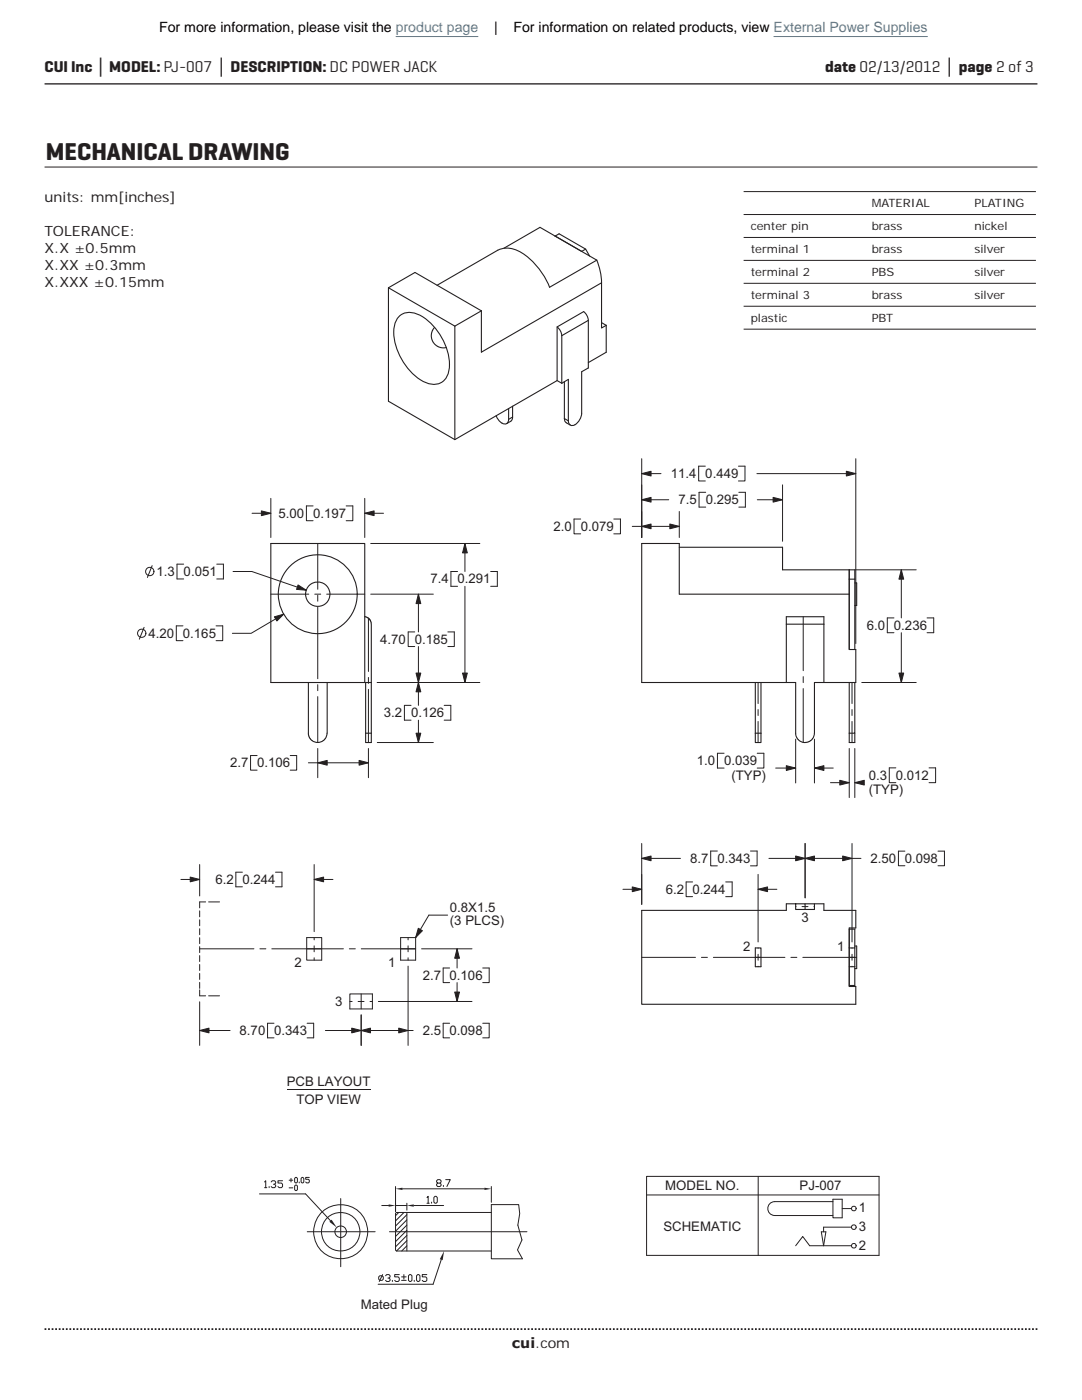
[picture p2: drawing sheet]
<svg xmlns="http://www.w3.org/2000/svg" width="216mm" height="279mm" viewBox="0 0 216 279" stroke-linecap="round" stroke-linejoin="round" font-family="sans-serif">
<path d="M8.9 16.7h198.1" fill="none" stroke="#231f20" stroke-width=".26"/>
<path d="M8.9 265.3h198.1" fill="none" stroke="#231f20" stroke-width=".35" stroke-dasharray=".4 .4 .4 .4 .4 .4" stroke-dashoffset=".7" stroke-linecap="butt"/>
<g fill="none" stroke="#231f20" stroke-width=".2">
<path d="M36.1 175.5h3.7M39.8 172.5v6.3M41 180h-1.2v1.2M41.6 180h2.2M48.4 174.1h-1.3v2.9h1.3M55 174.1h1.3v2.9h-1.3M62.7 172.5v13.4M62.7 175.5h3.7M39.8 189.4h10.9M39.8 197.5v1.2h1.2M39.8 181.8v1.2M39.8 183.6v1.2"/>
<path d="M39.8 185.4v1.1M39.8 187.1v1.2M39.8 188.9v1.2M39.8 190.7v1.2M39.8 192.5v1.2M39.8 194.3v1.2M39.8 196.1v1.2M39.8 199.9v8.7M41.6 198.7h2.2M51.9 189.4h1.1M54.2 189.4h14.3M61.2 187.1h3v4.5h-3z"/>
<path d="M62.7 187.1v.5M62.7 188.8v1.2M62.7 191.1v.5M69.7 189.4h1.2M69.8 198.4h4.5v3h-4.5zM69.8 199.9h.5M71.5 199.9h1.1M72.1 198.4v3M72.1 189.4h10.8M73.8 199.9h.5M75.5 199.9h18.7M79.9 187.1h3v4.5h-3z"/>
<path d="M81.4 192.8v15.8M81.4 187.1v.5M81.4 188.8v1.2M81.4 191.1v.5M84.1 189.4h10.1M89.7 193.2h-1.3v2.9h1.3M91.2 189.4v3.8M91.2 196.1v3.8M96.3 193.2h1.3v2.9h-1.3M39.8 205.7h6.1M54.7 204.2h-1.3v2.9h1.3M61.3 204.2h1.3v2.9h-1.3"/>
<path d="M64.9 205.7h17.5M72.1 202.5v6.1M89.7 204.2h-1.3v2.9h1.3M96.3 204.2h1.3v2.9h-1.3M129 234.8h46.4v15.7h-46.4zM129 238.5h46.4M151.3 234.8v15.7M166.2 239.8h-11.6a1.39 1.39 0 0 0-1.4 1.4 1.39 1.39 0 0 0 1.4 1.4h11.6M166.2 239.3h1.8v3.7h-1.8zM158.8 248.6l1.4-1.8 1.4 1.8h8.3M163.9 245.8h.9l-.5 2.8zM168 241.2h1.9"/>
<path d="M169.9 244.9h-5.6v.9"/>
<circle cx="170.4" cy="244.9" r=".46"/>
<circle cx="170.4" cy="248.6" r=".46"/>
<circle cx="170.4" cy="241.2" r=".46"/>
</g>
<g fill="none" stroke="#231f20" stroke-width=".22">
<path d="M77.5 57.4l5.3-3 13.3 7.6M77.5 57.4v22.7l13.3 7.6M77.5 57.4l13.3 7.7M100.6 49.5l7.2-4.1 11.3 6.5M110.8 47.1h.1M110.8 47.1l.8-.4 5.3 3M116.1 50.2l.8-.5 .8 1.4M116.1 50.2h.1M119.1 51.9l-9.4 5.4a14.3 14.3 0 0 0-6.4-7.3 4.5 4.5 0 0 0-4-.1l-12.1 7M119.1 51.9l.7 2.6 .2 1.9M120 56.4v9.1l1-.6M120 56.4l-23.9 13.9v-8.3"/>
<path d="M79.7 63.1a3.8 3.8 0 0 1 4.7 .1 11.9 11.9 0 0 1 5.2 10.6 3.2 3.2 0 0 1-4.8 2.5 11.8 11.8 0 0 1-6.2-11l.3-.9zM86.7 65.3l-.4 .7-.2 .7v.6l.3 .9 .5 .7 .6 .3 .8 .2h.8M90.8 65.1v22.6M96.1 62l-5.3 3.1M111.2 65.2l.7 1 .2 .8M111.2 76l.9 .5M112.1 67v9.5M112.1 67l5.3-3.1-.2-.7-.5-.8-.2-.2-5.3 3v10.8l-20.4 11.7M112.1 76.5l1.3-.8v8.3M112.6 76.2v7.3M117.4 63.9v9.5l-1.3 .8v8.3a2.44 2.44 0 0 1-2.1 2.4l-.5-.5-.1-.4M120 64.4l1 .5"/>
<path d="M121 64.9v5.4l-3.6 2.1M99 83l.6 1a1.04 1.04 0 0 0 1.8 .1l.1-.4M101.5 81.5v2.2M102.3 83.2l-.2 .7-1 .6M102.3 81.1v2.1l-.8 .5M112.6 83.5l.3 .7 .9 .6M112.6 83.5l.8 .5M128 108.5h7.5v10.1h34v11h1.3v6.6h-8.3v10.4l-.2 .6-.4 .5-1 .4a1.84 1.84 0 0 1-1.8-.7l-.3-.8v-10.4h-30.8zM135.5 109.2h20.6v4.5h14.5v15.9M169.5 115.6h1.1M169.5 118.6v-4.9v15.9M170.6 116.3h.3v4.5h-.3"/>
<path d="M61.5 136.2v10.4l.3 .7 .3 .4a1.88 1.88 0 0 0 2.4 .1l.5-.6 .3-.9M65.3 136.2v10.1M72.8 123.1l.8 .3 .5 .9v11.9M73 136.2v10.1M74.1 136.2h-20.1v-27.7h18.8v27.7M74.1 136.2v10.1M150.7 136.2v10.1M151.8 136.2v10.1M156.9 124.6v11.6M156.9 124.6h7.5M164.4 124.6v-1.5h-7.5v1.5M164.4 124.6v11.6"/>
<path d="M169.5 136.2v10.1M170.6 136.2v10.1h-1.1M73 146.3v1.9h1.1v-1.9M73 146.3h1.1M150.7 146.3h1.1M150.7 146.3v1.9h1.1v-1.9M169.5 146.3v1.9h1.1v-1.9M150.7 191.1v1.8h1.1v-1.8M150.7 191.1h1.1M151.8 191.1v-1.9h-1.1v1.9M158.8 180.4h1.8v1.1h-1.8zM158.8 180.4h-1.9v1.3h-28.9v18.7h42.8v-3.5h-1.3v-11.7h1.3v-3.5h-6.4v-1.3h-1.9"/>
<path d="M160.6 180.4h1.9v1.1h-1.9M169.5 185.4h1.1v3.8M169.5 191.1v1.8h1.1M169.5 191.1h1.1M170.6 189.2h-1.1v1.9M170.6 188.8h.3v4.5h-.3M170.6 191.1v1.8M170.6 189.2v1.9M170.6 192.9v3.8h-1.1"/>
<circle cx="63.4" cy="118.6" r="7.9"/>
<circle cx="63.4" cy="118.6" r="2.44"/>
</g>
<path d="M79.6 205.2l1.8 .5-1.8 .4z" fill="#231f20"/>
<path d="M79.6 205.2l1.8 .5-1.8 .4z" fill="none" stroke="#231f20" stroke-width=".2"/>
<path d="M72.1 205.7l1.8-.5v.9z" fill="#231f20"/>
<path d="M72.1 205.7l1.8-.5v.9z" fill="none" stroke="#231f20" stroke-width=".2"/>
<path d="M62.7 175.5l1.9-.5v1z" fill="#231f20"/>
<path d="M62.7 175.5l1.9-.5v1z" fill="none" stroke="#231f20" stroke-width=".2"/>
<path d="M38 175l1.8 .5-1.8 .5z" fill="#231f20"/>
<path d="M38 175l1.8 .5-1.8 .5z" fill="none" stroke="#231f20" stroke-width=".2"/>
<path d="M70.2 205.2l1.9 .5-1.9 .4z" fill="#231f20"/>
<path d="M70.2 205.2l1.9 .5-1.9 .4z" fill="none" stroke="#231f20" stroke-width=".2"/>
<path d="M39.8 205.7l1.9-.5v.9z" fill="#231f20"/>
<path d="M39.8 205.7l1.9-.5v.9z" fill="none" stroke="#231f20" stroke-width=".2"/>
<path d="M90.7 198h1l-.5 1.9z" fill="#231f20"/>
<path d="M90.7 198h1l-.5 1.9z" fill="none" stroke="#231f20" stroke-width=".2"/>
<path d="M91.2 189.4l.5 1.8h-1z" fill="#231f20"/>
<g fill="none" stroke="#231f20" stroke-width=".2">
<path d="M124.3 177.5h3.7M128 174.5v6M138.2 176h-1.3v2.9h1.3M144.8 176h1.3v2.9h-1.3M151.3 174.5v13.5M151.3 177.5h3.7M160.6 171.3h11.2M160.6 168.3v10.9M170 168.3v19.7M180.6 169.9h-1.3v2.9h1.3M187.2 169.9h1.3v2.9h-1.3M91.2 189.4l.5 1.8h-1z"/>
<path d="M128 191.1h10.8M140 191.1h1.2M142.3 191.1h14.3M151.3 189.2v.1M151.3 190.4v1.2M151.3 192.8v.1M157.8 191.1h1.2M158.8 180.9h.1M160 180.9h1.2M160.2 191.1h10.7M162.4 180.9h.1M170 189.2v.1"/>
<path d="M170 190.4v1.2M170 192.8v.1"/>
</g>
<path d="M126.2 177l1.8 .5-1.8 .5z" fill="#231f20"/>
<path d="M126.2 177l1.8 .5-1.8 .5z" fill="none" stroke="#231f20" stroke-width=".2"/>
<path d="M151.3 177.5l1.9-.5v1z" fill="#231f20"/>
<path d="M151.3 177.5l1.9-.5v1z" fill="none" stroke="#231f20" stroke-width=".2"/>
<path d="M160.6 171.3l1.9-.5v1z" fill="#231f20"/>
<path d="M160.6 171.3l1.9-.5v1z" fill="none" stroke="#231f20" stroke-width=".2"/>
<path d="M168.1 170.8l1.9 .5-1.9 .5z" fill="#231f20"/>
<g fill="none" stroke="#231f20" stroke-width=".2">
<path d="M54 118.6h7.6M62.8 118.6h1.2M63.4 108.5v9.1M63.4 118.8v1.2M65.2 118.6h7.6M74 118.6h12.5M83.5 118.6v7.5M63.4 121.2v14.3M63.4 136.6v1.2M63.4 139v9.2M73.5 123.4v10.6M73.5 135.2v1.2"/>
<path d="M73.5 137.6v10.6M75.3 136.2h11.2M82.8 126.1h-1.4v2.9h1.4M83.5 129v7.2M89.4 126.1h1.2v2.9h-1.2M51.3 150.8h-1.3v2.9h1.3M57.9 150.8h1.3v2.9h-1.3M61.5 152.2h12M63.4 149.4v5.8M73.5 149.4v5.8M168.1 170.8l1.9 .5-1.9 .5z"/>
</g>
<path d="M83 134.3h1l-.5 1.9z" fill="#231f20"/>
<path d="M83 134.3h1l-.5 1.9z" fill="none" stroke="#231f20" stroke-width=".2"/>
<path d="M83.5 118.6l.5 1.9h-1z" fill="#231f20"/>
<path d="M83.5 118.6l.5 1.9h-1z" fill="none" stroke="#231f20" stroke-width=".2"/>
<path d="M63.4 152.2l1.9-.4v.9z" fill="#231f20"/>
<path d="M63.4 152.2l1.9-.4v.9z" fill="none" stroke="#231f20" stroke-width=".2"/>
<path d="M71.7 151.8l1.8 .4-1.8 .5z" fill="#231f20"/>
<g fill="none" stroke="#231f20" stroke-width=".2">
<path d="M151.3 136.2v4.2M160.3 123.1v10.7M160.3 135v1.2M160.3 137.4v10.8M170 136.2v4.2M71.7 151.8l1.8 .4-1.8 .5zM151.3 141.6v1.2M151.3 144v4.2M170 141.6v1.2M170 144v4.2M128 168.3v12.2M128 171.3h7.8"/>
<path d="M143.1 169.8h-1.3v3h1.3M149.7 169.8h1.4v3h-1.4M153.4 171.3h7.2M160.6 168.3v10.9M57.2 217.4h16.8"/>
</g>
<path d="M128 171.3l1.9-.5v1z" fill="#231f20"/>
<path d="M128 171.3l1.9-.5v1z" fill="none" stroke="#231f20" stroke-width=".2"/>
<path d="M158.8 170.8l1.8 .5-1.8 .5z" fill="#231f20"/>
<path d="M158.8 170.8l1.8 .5-1.8 .5zM89.3 182.6h-3.7l-2.7 4.5" fill="none" stroke="#231f20" stroke-width=".2"/>
<path d="M83.5 185.3l.8 .4-1.4 1.4z" fill="#231f20"/>
<g fill="none" stroke="#231f20" stroke-width=".2">
<path d="M54 99.5v7.8M72.8 99.5v7.8M30.4 112.9l-1 2.3M36.6 112.6h-1.3v2.9h1.3M43.3 112.6h1.3v2.9h-1.3M46.5 114.1h3.8l10.8 3.7M50.3 102.4h3.7M62.5 101h-1.4v2.9h1.4M69.1 101h1.3v2.9h-1.3M72.8 102.4h3.7M74 108.5h21.7M91.3 114.1h-1.3v2.9h1.3"/>
<path d="M92.8 108.5v5.6M92.8 117v19.2M97.9 114.1h1.3v2.9h-1.3M28.8 125.2l-1 2.4M36.5 124.9h-1.3v3h1.3M43.1 124.9h1.3v3h-1.3M56.6 122.6l-6.5 3.8h-3.7M75.3 136.2h20.4M83.5 136.2v4.6M75.3 148.2h11.2M82 140.8h-1.3v2.9h1.3M83.5 143.7v4.5"/>
<path d="M88.6 140.8h1.4v2.9h-1.4M83.5 185.3l.8 .4-1.4 1.4z"/>
<circle cx="29.9" cy="114.1" r=".83"/>
<circle cx="28.3" cy="126.4" r=".83"/>
</g>
<path d="M83.5 136.2l.5 1.9h-1z" fill="#231f20"/>
<path d="M83.5 136.2l.5 1.9h-1z" fill="none" stroke="#231f20" stroke-width=".2"/>
<path d="M72.8 102.4l1.8-.4v.9z" fill="#231f20"/>
<path d="M72.8 102.4l1.8-.4v.9z" fill="none" stroke="#231f20" stroke-width=".2"/>
<path d="M52.2 102l1.8 .4-1.8 .5z" fill="#231f20"/>
<path d="M52.2 102l1.8 .4-1.8 .5z" fill="none" stroke="#231f20" stroke-width=".2"/>
<path d="M92.8 108.5l.4 1.8h-.9z" fill="#231f20"/>
<path d="M92.8 108.5l.4 1.8h-.9z" fill="none" stroke="#231f20" stroke-width=".2"/>
<path d="M59.5 116.7l1.6 1.1-1.9-.2z" fill="#231f20"/>
<path d="M59.5 116.7l1.6 1.1-1.9-.2z" fill="none" stroke="#231f20" stroke-width=".2"/>
<path d="M83 146.3h1l-.5 1.9z" fill="#231f20"/>
<path d="M83 146.3h1l-.5 1.9z" fill="none" stroke="#231f20" stroke-width=".2"/>
<path d="M92.3 134.3h.9l-.4 1.9z" fill="#231f20"/>
<path d="M92.3 134.3h.9l-.4 1.9z" fill="none" stroke="#231f20" stroke-width=".2"/>
<path d="M54.8 123.1l1.8-.5-1.3 1.3z" fill="#231f20"/>
<g fill="none" stroke="#231f20" stroke-width=".2">
<path d="M128 91.5v15.8M128 94.5h3.9M128 99.7h5.4M140.7 93h-1.3v3h1.3M140.8 98.3h-1.3v2.9h1.3M147.3 93h1.4v3h-1.4M147.4 98.3h1.3v2.9h-1.3M151 94.5h19.8M151.1 99.7h5M156.1 96.8v11.2M170.8 91.5v36.9M115.9 103.6h-1.4v2.9h1.4"/>
<path d="M122.5 103.6h1.3v2.9h-1.3M126.2 105.1h9.3M135.5 102.1v5.2M170.6 113.7h12.2M179.8 113.7v9.6M54.8 123.1l1.8-.5-1.3 1.3zM172 136.2h10.8M178.4 123.3h-1.3v3h1.3M179.8 126.3v9.9M185 123.3h1.3v3h-1.3M144.5 150.3h-1.3v3h1.3M151.1 150.3h1.3v3h-1.3"/>
<path d="M154.8 153.3h4M158.8 147.5v8.8M162.5 153.3h3.8M162.5 147.5v8.8M165.7 156.2h3.8M169.5 149.4v9.8M170.6 149.4v9.8M170.6 156.2h.8M178.8 153.2h-1.4v3h1.4M185.4 153.2h1.3v3h-1.3"/>
</g>
<path d="M156.9 152.8l1.9 .5-1.9 .5z" fill="#231f20"/>
<path d="M156.9 152.8l1.9 .5-1.9 .5z" fill="none" stroke="#231f20" stroke-width=".2"/>
<path d="M162.5 153.3l1.9-.5v1z" fill="#231f20"/>
<path d="M162.5 153.3l1.9-.5v1z" fill="none" stroke="#231f20" stroke-width=".2"/>
<path d="M133.7 104.6l1.8 .5-1.8 .4z" fill="#231f20"/>
<path d="M133.7 104.6l1.8 .5-1.8 .4z" fill="none" stroke="#231f20" stroke-width=".2"/>
<path d="M128 105.1l1.9-.5v.9z" fill="#231f20"/>
<path d="M128 105.1l1.9-.5v.9z" fill="none" stroke="#231f20" stroke-width=".2"/>
<path d="M128 99.7l1.9-.4v.9z" fill="#231f20"/>
<path d="M128 99.7l1.9-.4v.9z" fill="none" stroke="#231f20" stroke-width=".2"/>
<path d="M154.3 99.3l1.8 .4-1.8 .5z" fill="#231f20"/>
<path d="M154.3 99.3l1.8 .4-1.8 .5z" fill="none" stroke="#231f20" stroke-width=".2"/>
<path d="M128 94.5l1.9-.5v1z" fill="#231f20"/>
<path d="M128 94.5l1.9-.5v1z" fill="none" stroke="#231f20" stroke-width=".2"/>
<path d="M168.9 94l1.9 .5-1.9 .5z" fill="#231f20"/>
<path d="M168.9 94l1.9 .5-1.9 .5z" fill="none" stroke="#231f20" stroke-width=".2"/>
<path d="M179.8 113.7l.5 1.9h-.9z" fill="#231f20"/>
<path d="M179.8 113.7l.5 1.9h-.9z" fill="none" stroke="#231f20" stroke-width=".2"/>
<path d="M179.4 134.3h.9l-.5 1.9z" fill="#231f20"/>
<path d="M179.4 134.3h.9l-.5 1.9z" fill="none" stroke="#231f20" stroke-width=".2"/>
<path d="M167.6 155.7l1.9 .5-1.9 .5z" fill="#231f20"/>
<path d="M167.6 155.7l1.9 .5-1.9 .5z" fill="none" stroke="#231f20" stroke-width=".2"/>
<path d="M170.6 156.2l1.8-.5v1z" fill="#231f20"/>
<g fill="none" stroke="#231f20" stroke-width=".2">
<path d="M170.6 156.2l1.8-.5v1zM51.8 238.3h9.2l4.9 5.3M57.7 235.5h.7M57.7 237.1h.7M58.1 235.2v.7M59 235l.3 .2v.7l-.1 .2-.4-.2v-.7zM59 236.5l.3 .2v.7l-.1 .2-.4-.2v-.7zM59.7 235.9v.2M60.3 235l.3 .2v.7l-.2 .2-.3-.2v-.7zM61.7 235h-.7v.4h.5l.2 .1v.4l-.2 .2h-.3l-.2-.2M61.3 245.8h13.6M77.7 245.8h27.4"/>
<path d="M79.2 249.7h18.8M79.2 242h18.8M88 251.4l-1.6 4.9"/>
<circle cx="68" cy="245.8" r="5.4"/>
</g>
<path d="M65.7 243.8l.5-.4 1 1.6z" fill="#231f20"/>
<g fill="none" stroke="#231f20" stroke-width=".2">
<path d="M68 239.2v13.6M75.5 256.3h10.9M79.2 242l-.3 .2v7.2l.3 .3M81.2 242v7.7M98 240.4v10.8h6.2M103.3 244.5l.8 3"/>
<circle cx="68" cy="245.8" r="3.8"/>
<circle cx="68" cy="245.8" r="1.15"/>
</g>
<path d="M88.6 249.7l-.3 1.8-.5-.2z" fill="#231f20"/>
<g fill="none" stroke="#231f20" stroke-width=".2">
<path d="M78.9 236.8v5M80.3 237.3h16.4M98 236.8v3.1M75.6 254.8l.2-.2h.4l.3 .2v.5l-.3 .2h-.4l-.2-.2zM76.4 254.4l-.7 1.3M76.9 254.6l.3-.2h.4l.2 .4-.2 .3h-.2M77.6 255.1l.2 .2v.2l-.2 .2h-.4l-.3-.2M78.3 255.5v.2M79.6 242l-.7 .6M79.7 254.4h-.9v.4h.7l.2 .3v.4l-.2 .2h-.5l-.2-.2M80.1 255.5h.9M80.1 254.8h.9"/>
<path d="M80.6 254.4v.9M80.6 242l-1.7 1.7M81.2 247.6l-2.1 2.1M81.2 248.6l-1 1.1M81.2 244.5l-2.3 2.3M81.2 242.4l-2.3 2.3M81.2 243.4l-2.3 2.3M81.2 245.5l-2.3 2.3M81.2 246.6l-2.3 2.2M81.5 254.6l.2-.2h.3l.2 .2v.9l-.2 .2-.5-.2zM82.7 255.5v.2M83.3 254.4h.3l.2 .2v.9l-.2 .2h-.3l-.2-.2v-.9z"/>
<path d="M85.2 254.4h-.9v.4h.6l.3 .3v.4l-.3 .2h-.4l-.2-.2M98 240.4h5.5l.2 1.8-.4 2.3M104.1 247.5l-.8 1.9 .9 1.8"/>
</g>
<g fill="#231f20">
<path d="M78.9 237.3l1.4-.3v.5z"/>
<path d="M96.7 237l1.3 .3-1.3 .2z"/>
</g>
<path d="M87.8 236.1l.2 .2v.3l-.2 .2h-.5l-.2-.2v-.3l.2-.2h.5l.2-.2-.2-.5h-.5l-.2 .3 .2 .4M88.5 236.6v.2M88.9 235.4h.9l-.6 1.4M76.2 240.6h1.4M78.9 240.1v1.7M78.9 240.6h2.3M81.2 240.1v1.4M82.6 240.6h5.9" fill="none" stroke="#231f20" stroke-width=".2"/>
<g fill="#231f20">
<path d="M77.5 240.4l1.4 .2-1.4 .2z"/>
<path d="M81.2 240.6l1.4-.2v.4z"/>
</g>
<g fill="none" stroke="#231f20" stroke-width=".2">
<path d="M8.9 33.3h198.1M148.4 38.2h58.3M148.4 42.8h58.3M148.4 47.4h58.3M148.4 52h58.3M148.4 56.5h58.3M148.4 61.1h58.3M148.4 65.7h58.3M52.8 235.9l.2-.3v1.4M52.8 237h.4M53.7 236.8v.2M54.1 235.9l.2-.3h.5l.2 .5-.2 .2h-.2"/>
<path d="M54.8 236.3l.2 .3v.2l-.2 .2h-.5l-.2-.2M56.4 235.6h-.9v.5h.7l.2 .2v.5l-.2 .2h-.5l-.2-.2M85.2 239l.2-.2v1.3M86.1 239.9v.2M86.8 238.8h.2l.3 .2v.9l-.3 .2h-.2l-.2-.2v-.9zM85.2 240.1h.5"/>
</g>
<path d="M79 7.3h16.4M154.4 7.3h30.7" fill="none" stroke="#4582a4" stroke-width=".2"/>
<text font-size="4.9" fill="#231f20" x="9.1" y="31.9">MECHANICAL DRAWING</text>
<g font-size="3.2" fill="#231f20">
<text x="8.9" y="14.3">CUI Inc │ MODEL: PJ-007 │ DESCRIPTION: DC POWER JACK</text>
<text x="164.6" y="14.3">date 02/13/2012 │ page 2 of 3</text>
</g>
<g font-size="2.8">
<text x="31.7" y="6.4">For more information, please visit the product page</text>
<text x="98.6" y="6.4">|</text>
<text x="102.4" y="6.4">For information on related products, view External Power Supplies</text>
</g>
<g font-size="2.8" fill="#231f20">
<text x="8.9" y="40.3">units: mm[inches]</text>
<text x="8.9" y="47.1">TOLERANCE:</text>
<text x="8.9" y="50.5">X.X ±0.5mm</text>
<text x="8.9" y="53.9">X.XX ±0.3mm</text>
<text x="8.9" y="57.2">X.XXX ±0.15mm</text>
<text x="102.2" y="269">cui.com</text>
</g>
<g font-size="2.6" fill="#231f20">
<text x="133.8" y="95.4">11.4</text>
<text x="140.7" y="95.4">0.449</text>
<text x="135.4" y="100.6">7.5</text>
<text x="140.8" y="100.6">0.295</text>
<text x="55.6" y="103.3">5.00</text>
<text x="62.5" y="103.3">0.197</text>
<text x="110.4" y="105.9">2.0</text>
<text x="115.9" y="105.9">0.079</text>
<text x="31.2" y="114.9">1.3</text>
<text x="36.6" y="114.9">0.051</text>
<text x="85.9" y="116.4">7.4</text>
<text x="91.3" y="116.4">0.291</text>
<text x="172.9" y="125.7">6.0</text>
<text x="178.4" y="125.7">0.236</text>
<text x="29.6" y="127.3">4.20 0.165</text>
<text x="75.9" y="128.4">4.70 0.185</text>
<text x="76.6" y="143.1">3.2</text>
<text x="82" y="143.1">0.126</text>
<text x="45.9" y="153.1">2.7 0.106</text>
<text x="139.1" y="152.7">1.0</text>
<text x="144.5" y="152.7">0.039</text>
<text x="146" y="155.6">(TYP)</text>
<text x="173.3" y="155.6">0.3 0.012</text>
<text x="173.3" y="158.6">(TYP)</text>
<text x="137.7" y="172.2">8.7 0.343</text>
<text x="173.7" y="172.2">2.50 0.098</text>
<text x="43" y="176.4">6.2</text>
<text x="48.4" y="176.4">0.244</text>
<text x="132.8" y="178.4">6.2 0.244</text>
<text x="89.8" y="182">0.8X1.5</text>
<text x="89.8" y="184.7">(3 PLCS)</text>
<text x="159.9" y="184.1">3</text>
<text x="148.3" y="189.8">2</text>
<text x="167" y="189.8">1</text>
<text x="58.7" y="192.9">2</text>
<text x="77.5" y="192.9">1</text>
<text x="84.4" y="195.5">2.7 0.106</text>
<text x="66.9" y="200.7">3</text>
<text x="47.8" y="206.5">8.70</text>
<text x="54.7" y="206.5">0.343</text>
<text x="84.4" y="206.5">2.5 0.098</text>
<text x="57.2" y="216.7">PCB LAYOUT</text>
<text x="59.1" y="220.4">TOP VIEW</text>
<text x="132.7" y="237.5">MODEL NO.</text>
<text x="159.6" y="237.6">PJ-007</text>
<text x="132.4" y="245.6">SCHEMATIC</text>
<text x="171.3" y="245.7">3</text>
<text x="171.3" y="242">1</text>
<text x="171.3" y="249.4">2</text>
<text x="72" y="261.3">Mated Plug</text>
</g>
<g font-size="2.3" fill="#231f20">
<text x="173.9" y="41.4">MATERIAL</text>
<text x="194.4" y="41.4">PLATING</text>
<text x="149.8" y="46">center pin</text>
<text x="173.9" y="46">brass</text>
<text x="194.4" y="46">nickel</text>
<text x="149.8" y="50.6">terminal 1</text>
<text x="173.9" y="50.6">brass</text>
<text x="194.4" y="50.6">silver</text>
<text x="149.8" y="55.1">terminal 2</text>
<text x="149.8" y="59.7">terminal 3</text>
<text x="173.9" y="55.1">PBS</text>
<text x="173.9" y="59.7">brass</text>
<text x="194.4" y="59.7">silver</text>
<text x="194.4" y="55.1">silver</text>
<text x="149.8" y="64.3">plastic</text>
<text x="173.9" y="64.3">PBT</text>
</g>
</svg>
